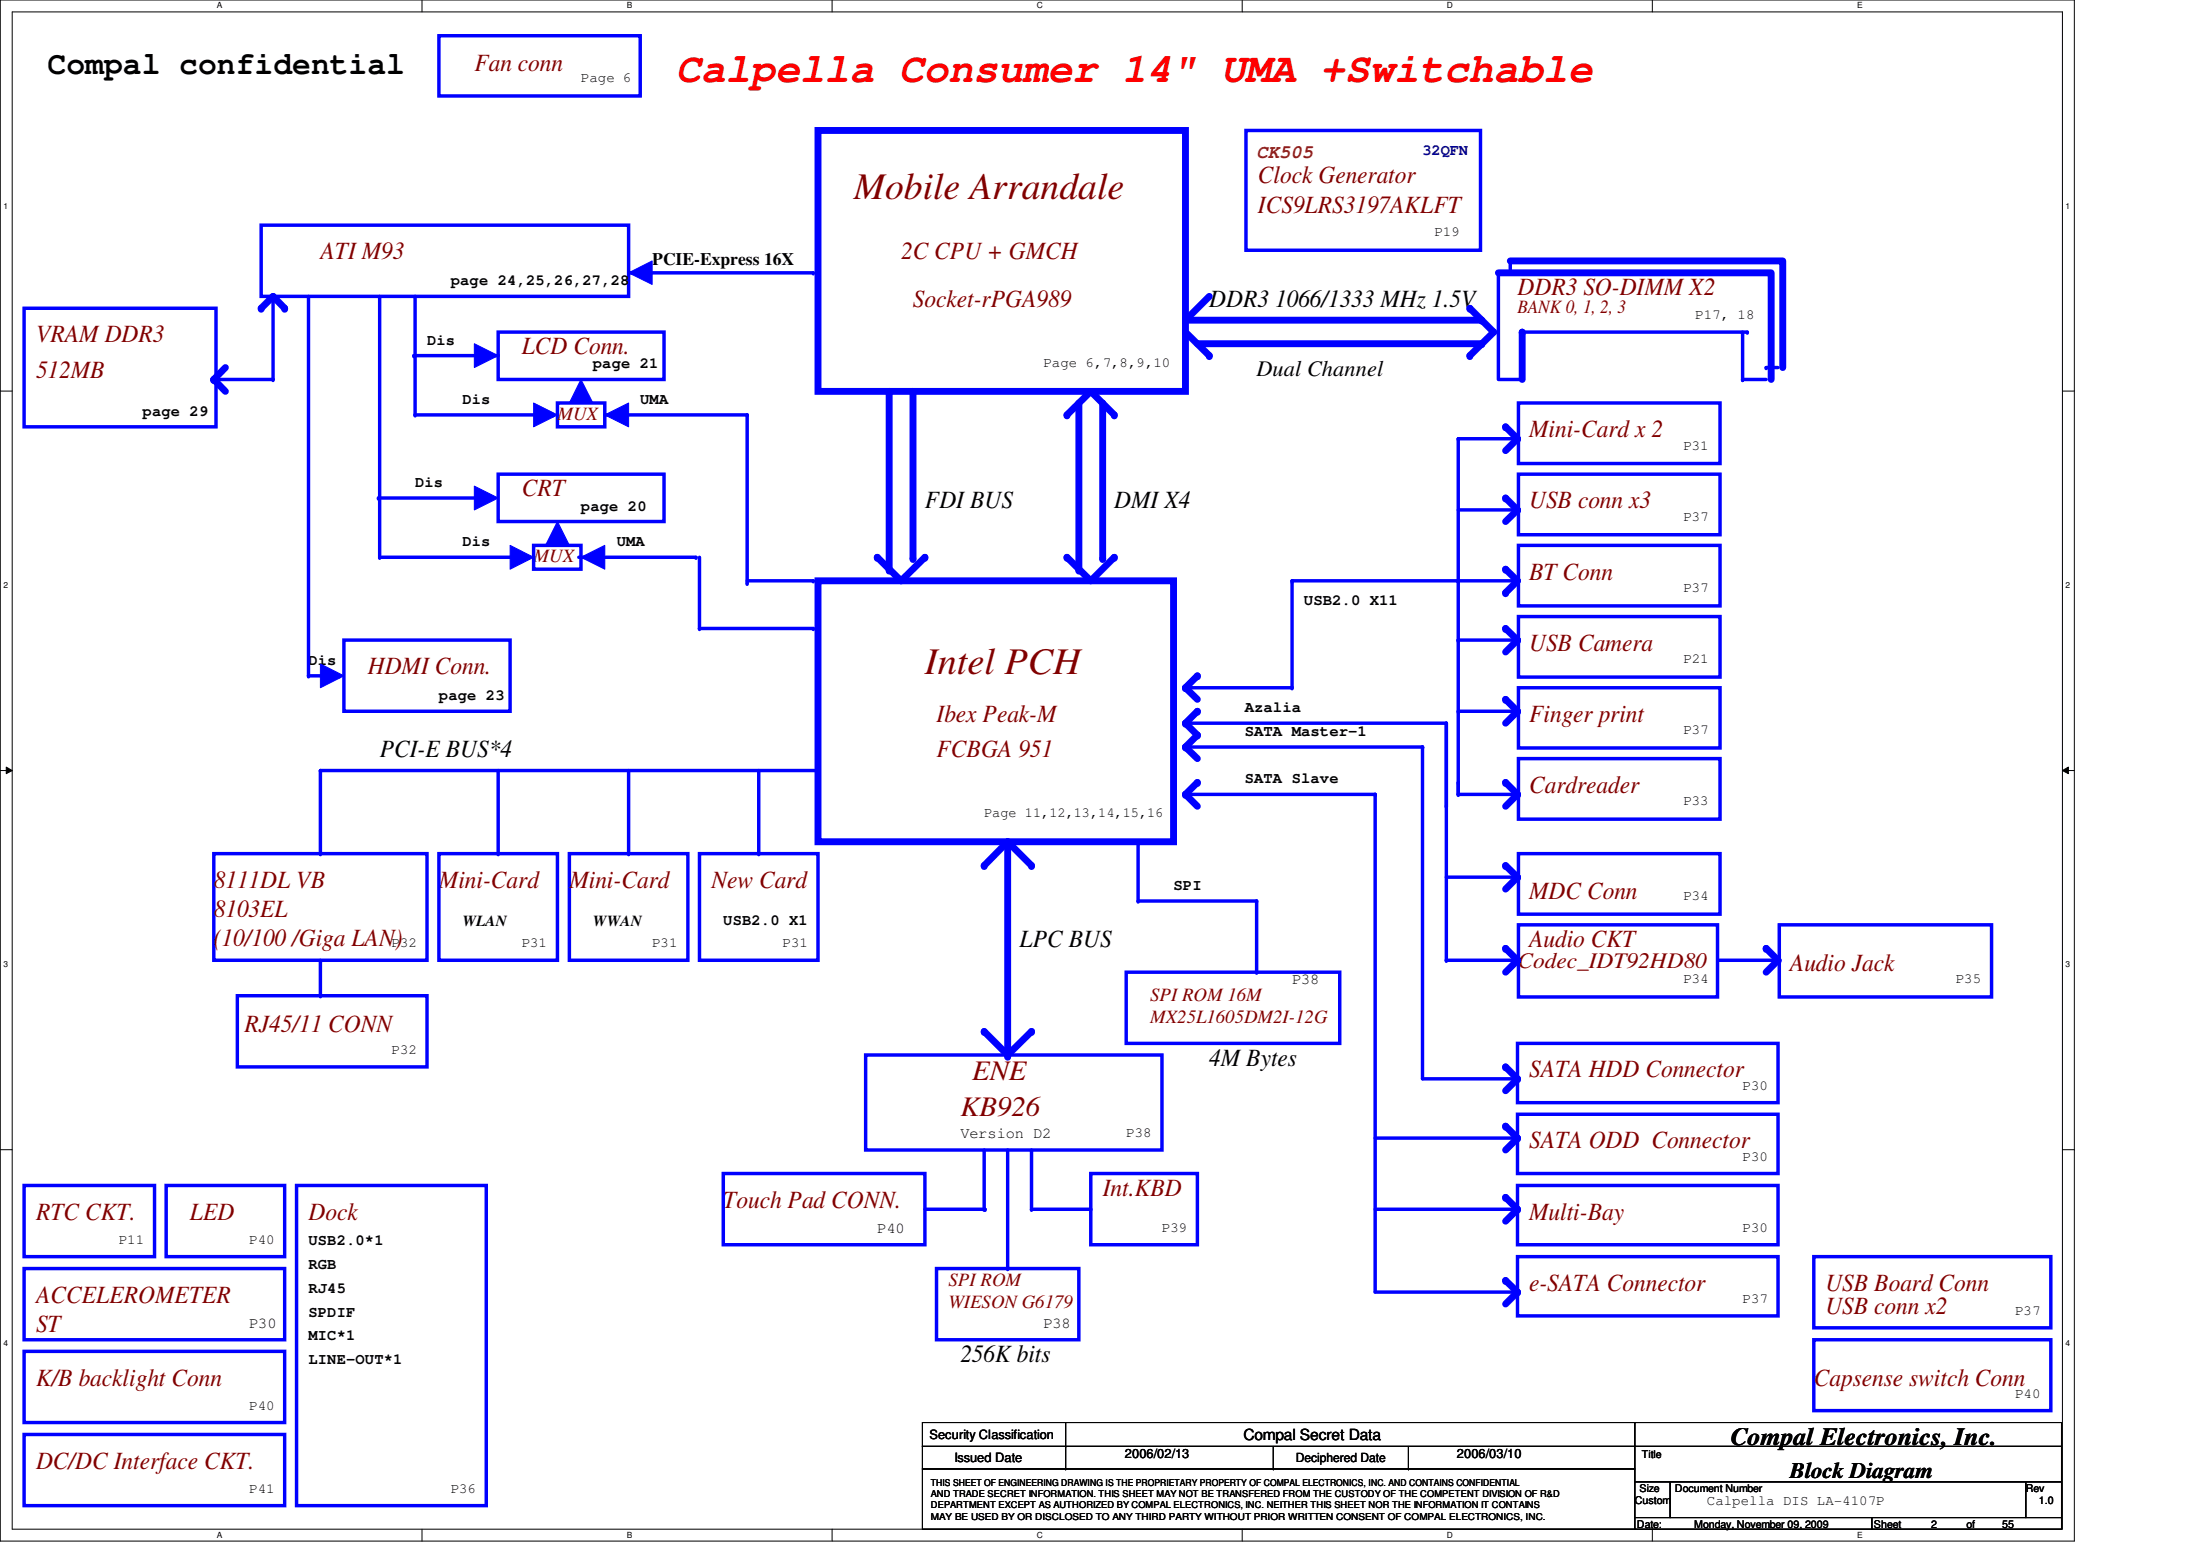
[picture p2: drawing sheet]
<svg xmlns="http://www.w3.org/2000/svg" width="297mm" height="210mm" viewBox="0 0 297 210" stroke-linecap="round" stroke-linejoin="round" font-family="sans-serif">
<path d="M0 0h280.1v208h-280.1zM1.6 1.6h276.9v204.8h-276.9z" fill="none" stroke="#000" stroke-width=".14"/>
<g fill="#fff">
<path d="M29.3 .2h.7v1.2h-.7z"/>
<path d="M29.3 206.6h.7v1.2h-.7z"/>
</g>
<path d="M57 0v1.6M57 206.4v1.6" fill="none" stroke="#000" stroke-width=".14"/>
<g fill="#fff">
<path d="M84.6 .2h.7v1.2h-.7z"/>
<path d="M84.6 206.6h.7v1.2h-.7z"/>
</g>
<path d="M112.3 0v1.6M112.3 206.4v1.6" fill="none" stroke="#000" stroke-width=".14"/>
<g fill="#fff">
<path d="M140 .2h.8v1.2h-.8z"/>
<path d="M140 206.6h.8v1.2h-.8z"/>
</g>
<path d="M167.7 0v1.6M167.7 206.4v1.6" fill="none" stroke="#000" stroke-width=".14"/>
<g fill="#fff">
<path d="M195.4 .2h.7v1.2h-.7z"/>
<path d="M195.4 206.6h.7v1.2h-.7z"/>
</g>
<path d="M223.1 0v1.6M223.1 206.4v1.6" fill="none" stroke="#000" stroke-width=".14"/>
<g fill="#fff">
<path d="M250.7 .2h.8v1.2h-.8z"/>
<path d="M250.7 206.6h.8v1.2h-.8z"/>
<path d="M.5 27.2h.6v1.2h-.6z"/>
<path d="M278.9 27.2h.6v1.2h-.6z"/>
<path d="M.5 78.4h.6v1.1h-.6z"/>
<path d="M278.9 78.4h.6v1.1h-.6z"/>
</g>
<path d="M0 52.8h1.6M278.5 52.8h1.6" fill="none" stroke="#000" stroke-width=".14"/>
<g fill="#fff">
<path d="M.5 129.6h.6v1.2h-.6z"/>
<path d="M278.9 129.6h.6v1.2h-.6z"/>
</g>
<path d="M0 104h1.6M.8 103.5l.8 .5-.8 .4zM278.5 104l.8-.5v.9zM278.5 104h1.6" fill="none" stroke="#000" stroke-width=".14"/>
<path d="M.8 103.5l.8 .5-.8 .4zM278.5 104l.8-.5v.9z" fill="#000"/>
<g fill="#fff">
<path d="M.5 180.8h.6v1.1h-.6z"/>
<path d="M278.9 180.8h.6v1.1h-.6z"/>
</g>
<g fill="none" stroke="#000" stroke-width=".14">
<path d="M0 155.2h1.6M278.5 155.2h1.6M124.5 192h96.2v3.2h-96.2zM124.5 195.2h96.2v3.1h-96.2zM124.5 198.3h96.2v8.1h-96.2zM143.9 195.2h.1M143.9 198.3h.1M143.9 192v6.3M171.9 198.3h.1M171.9 195.2v3.1M190.2 198.3h.1M190.2 195.2v3.1"/>
<path d="M220.7 192h57.6v3.2h-57.6zM220.7 195.2h57.6v4.8h-57.6zM220.7 200h4.8v4.9h-4.8zM220.7 204.9h32v1.5h-32zM225.5 200h48v4.9h-48zM252.7 204.9h25.6v1.5h-25.6zM273.5 200h4.8v4.9h-4.8z"/>
</g>
<path d="M59.3 4.8h27.1v8.2h-27.1z" fill="none" stroke="#00f" stroke-width=".47"/>
<path d="M110.4 17.6h49.7v35.2h-49.7zM160.1 44.8l3.2 3.2M110.4 78.4h48v35.2h-48z" fill="none" stroke="#00f" stroke-width=".93"/>
<circle cx="163.3" cy="48" r=".47" fill="#00f"/>
<path d="M192.1 100.8v44.8" fill="none" stroke="#00f" stroke-width=".47"/>
<circle cx="192.1" cy="100.8" r=".23" fill="#00f"/>
<path d="M132.9 155.2v8M3.3 160h17.6v9.6h-17.6zM3.3 193.6h35.1v9.6h-35.1z" fill="none" stroke="#00f" stroke-width=".47"/>
<circle cx="132.9" cy="163.2" r=".23" fill="#00f"/>
<path d="M116.9 142.4h40v12.8h-40zM124.9 163.2h8.1" fill="none" stroke="#00f" stroke-width=".47"/>
<circle cx="133" cy="163.2" r=".23" fill="#00f"/>
<path d="M139.3 155.2v8" fill="none" stroke="#00f" stroke-width=".47"/>
<circle cx="139.3" cy="163.2" r=".23" fill="#00f"/>
<path d="M192.1 145.6h12.8M22.4 160h16v9.6h-16z" fill="none" stroke="#00f" stroke-width=".47"/>
<circle cx="204.9" cy="145.6" r=".23" fill="#00f"/>
<path d="M139.3 163.2h8" fill="none" stroke="#00f" stroke-width=".47"/>
<circle cx="147.3" cy="163.2" r=".23" fill="#00f"/>
<path d="M196.9 59.2v27.2" fill="none" stroke="#00f" stroke-width=".47"/>
<g fill="#00f">
<circle cx="196.9" cy="59.2" r=".23"/>
<circle cx="196.9" cy="78.4" r=".23"/>
</g>
<path d="M204.9 68.8l-1.6 1.6" fill="none" stroke="#00f" stroke-width=".93"/>
<circle cx="204.9" cy="68.8" r=".47" fill="#00f"/>
<path d="M204.9 78.4l-1.6 1.6" fill="none" stroke="#00f" stroke-width=".93"/>
<circle cx="203.3" cy="80" r=".47" fill="#00f"/>
<path d="M196.9 78.4h8" fill="none" stroke="#00f" stroke-width=".47"/>
<circle cx="196.9" cy="78.4" r=".23" fill="#00f"/>
<path d="M203.3 67.2l1.6 1.6" fill="none" stroke="#00f" stroke-width=".93"/>
<circle cx="203.3" cy="67.2" r=".47" fill="#00f"/>
<path d="M203.3 76.8l1.6 1.6" fill="none" stroke="#00f" stroke-width=".93"/>
<circle cx="203.3" cy="76.8" r=".47" fill="#00f"/>
<path d="M174.5 78.4h22.4" fill="none" stroke="#00f" stroke-width=".47"/>
<circle cx="196.9" cy="78.4" r=".23" fill="#00f"/>
<path d="M205 73.6h27.2v8.2h-27.2zM195.3 97.6v11.2" fill="none" stroke="#00f" stroke-width=".47"/>
<circle cx="195.3" cy="108.8" r=".23" fill="#00f"/>
<path d="M196.9 59.2h8" fill="none" stroke="#00f" stroke-width=".47"/>
<circle cx="204.9" cy="59.2" r=".23" fill="#00f"/>
<path d="M185.7 107.2v67.2" fill="none" stroke="#00f" stroke-width=".47"/>
<circle cx="185.7" cy="107.2" r=".23" fill="#00f"/>
<path d="M174.5 78.4v14.4" fill="none" stroke="#00f" stroke-width=".47"/>
<circle cx="174.5" cy="78.4" r=".23" fill="#00f"/>
<path d="M204.9 86.4l-1.6 1.6" fill="none" stroke="#00f" stroke-width=".93"/>
<circle cx="204.9" cy="86.4" r=".47" fill="#00f"/>
<path d="M196.9 86.4h8" fill="none" stroke="#00f" stroke-width=".47"/>
<circle cx="196.9" cy="86.4" r=".23" fill="#00f"/>
<path d="M203.3 84.8l1.6 1.6" fill="none" stroke="#00f" stroke-width=".93"/>
<circle cx="203.3" cy="84.8" r=".47" fill="#00f"/>
<path d="M204.9 145.6l-1.6 1.6" fill="none" stroke="#00f" stroke-width=".93"/>
<circle cx="204.9" cy="145.6" r=".47" fill="#00f"/>
<path d="M203.3 144l1.6 1.6" fill="none" stroke="#00f" stroke-width=".93"/>
<circle cx="203.3" cy="144" r=".47" fill="#00f"/>
<path d="M204.9 153.6l-1.6 1.6" fill="none" stroke="#00f" stroke-width=".93"/>
<circle cx="204.9" cy="153.6" r=".47" fill="#00f"/>
<path d="M203.3 152l1.6 1.6" fill="none" stroke="#00f" stroke-width=".93"/>
<circle cx="203.3" cy="152" r=".47" fill="#00f"/>
<path d="M195.3 97.6v32M205 83.2h27.2v8.2h-27.2z" fill="none" stroke="#00f" stroke-width=".47"/>
<circle cx="195.3" cy="129.6" r=".23" fill="#00f"/>
<path d="M244.9 180.8h32v9.6h-32z" fill="none" stroke="#00f" stroke-width=".47"/>
<path d="M161.7 46.4h38.4" fill="none" stroke="#00f" stroke-width=".93"/>
<circle cx="200.1" cy="46.4" r=".47" fill="#00f"/>
<path d="M136.1 113.6v29" fill="none" stroke="#00f" stroke-width=".93"/>
<circle cx="136.1" cy="142.6" r=".47" fill="#00f"/>
<path d="M136.1 113.6l3.2 3.2" fill="none" stroke="#00f" stroke-width=".93"/>
<circle cx="139.3" cy="116.8" r=".47" fill="#00f"/>
<path d="M136.1 113.6l-3.2 3.2" fill="none" stroke="#00f" stroke-width=".93"/>
<circle cx="132.9" cy="116.8" r=".47" fill="#00f"/>
<path d="M132.9 139.2l3.2 3.2" fill="none" stroke="#00f" stroke-width=".93"/>
<circle cx="132.9" cy="139.2" r=".47" fill="#00f"/>
<path d="M139.3 139.2l-3.2 3.2" fill="none" stroke="#00f" stroke-width=".93"/>
<circle cx="139.3" cy="139.2" r=".47" fill="#00f"/>
<path d="M204.9 140.8h35.2v8h-35.2z" fill="none" stroke="#00f" stroke-width=".47"/>
<path d="M238.5 128l1.6 1.6" fill="none" stroke="#00f" stroke-width=".93"/>
<circle cx="238.5" cy="128" r=".47" fill="#00f"/>
<path d="M240.1 129.6l-1.6 1.6" fill="none" stroke="#00f" stroke-width=".93"/>
<circle cx="240.1" cy="129.6" r=".47" fill="#00f"/>
<path d="M232.1 129.6h8" fill="none" stroke="#00f" stroke-width=".47"/>
<circle cx="240.1" cy="129.6" r=".23" fill="#00f"/>
<path d="M168.2 17.6h31.7v16.2h-31.7zM205 64h27.2v8.2h-27.2zM205 124.8h26.9v9.8h-26.9zM240.2 124.8h28.7v9.8h-28.7zM97.7 158.4h27.2v9.6h-27.2zM136.1 155.2v16M147.3 158.4h14.4v9.6h-14.4zM204.9 150.4h35.2v8h-35.2zM126.4 171.2h19.3v9.6h-19.3z" fill="none" stroke="#00f" stroke-width=".47"/>
<circle cx="136.1" cy="171.2" r=".23" fill="#00f"/>
<path d="M204.9 129.6l-1.6 1.6" fill="none" stroke="#00f" stroke-width=".93"/>
<circle cx="204.9" cy="129.6" r=".47" fill="#00f"/>
<path d="M203.3 128l1.6 1.6" fill="none" stroke="#00f" stroke-width=".93"/>
<circle cx="203.3" cy="128" r=".47" fill="#00f"/>
<path d="M195.3 129.6h9.6" fill="none" stroke="#00f" stroke-width=".47"/>
<circle cx="204.9" cy="129.6" r=".23" fill="#00f"/>
<path d="M205 92.8h27.2v8.2h-27.2zM244.9 169.6h32v9.6h-32z" fill="none" stroke="#00f" stroke-width=".47"/>
<path d="M204.9 96l-1.6 1.6" fill="none" stroke="#00f" stroke-width=".93"/>
<circle cx="204.9" cy="96" r=".47" fill="#00f"/>
<path d="M203.3 94.4l1.6 1.6" fill="none" stroke="#00f" stroke-width=".93"/>
<circle cx="203.3" cy="94.4" r=".47" fill="#00f"/>
<path d="M196.9 86.4v20.8" fill="none" stroke="#00f" stroke-width=".47"/>
<circle cx="196.9" cy="86.4" r=".23" fill="#00f"/>
<path d="M238.5 49.6h1.6M3.3 171.2h35.1v9.6h-35.1zM3.3 182.4h35.1v9.6h-35.1z" fill="none" stroke="#00f" stroke-width=".47"/>
<circle cx="238.5" cy="49.6" r=".23" fill="#00f"/>
<path d="M202.3 36.8v14.4h3.2M235.3 51.2h3.2" fill="none" stroke="#00f" stroke-width=".47"/>
<path d="M202.3 36.8h36.8v14.4" fill="none" stroke="#00f" stroke-width=".93"/>
<circle cx="235.3" cy="51.2" r=".23" fill="#00f"/>
<path d="M205.5 44.8v6.4" fill="none" stroke="#00f" stroke-width=".93"/>
<circle cx="205.5" cy="44.8" r=".47" fill="#00f"/>
<path d="M201.7 44.8l-3.2 3.2" fill="none" stroke="#00f" stroke-width=".93"/>
<circle cx="198.5" cy="48" r=".47" fill="#00f"/>
<path d="M198.5 41.6l3.2 3.2" fill="none" stroke="#00f" stroke-width=".93"/>
<circle cx="198.5" cy="41.6" r=".47" fill="#00f"/>
<path d="M203.9 35.2v1.6" fill="none" stroke="#00f" stroke-width=".47"/>
<circle cx="203.9" cy="36.8" r=".23" fill="#00f"/>
<path d="M235.3 44.8v6.4" fill="none" stroke="#00f" stroke-width=".47"/>
<circle cx="235.3" cy="51.2" r=".23" fill="#00f"/>
<path d="M203.9 35.2h36.8v14.4" fill="none" stroke="#00f" stroke-width=".93"/>
<path d="M205.5 44.8h30.4" fill="none" stroke="#00f" stroke-width=".47"/>
<circle cx="235.9" cy="44.8" r=".23" fill="#00f"/>
<path d="M160.1 107.2h25.6" fill="none" stroke="#00f" stroke-width=".47"/>
<circle cx="185.7" cy="107.2" r=".23" fill="#00f"/>
<path d="M160.1 97.6h35.2" fill="none" stroke="#00f" stroke-width=".47"/>
<circle cx="195.3" cy="97.6" r=".23" fill="#00f"/>
<path d="M161.7 99.2l-1.6 1.6" fill="none" stroke="#00f" stroke-width=".93"/>
<circle cx="161.7" cy="99.2" r=".47" fill="#00f"/>
<path d="M160.1 100.8l1.6 1.6" fill="none" stroke="#00f" stroke-width=".93"/>
<circle cx="160.1" cy="100.8" r=".47" fill="#00f"/>
<path d="M160.1 97.6l1.6 1.6" fill="none" stroke="#00f" stroke-width=".93"/>
<circle cx="160.1" cy="97.6" r=".47" fill="#00f"/>
<path d="M160.1 100.8h32" fill="none" stroke="#00f" stroke-width=".47"/>
<circle cx="192.1" cy="100.8" r=".23" fill="#00f"/>
<path d="M160.1 92.8l1.6 1.6" fill="none" stroke="#00f" stroke-width=".93"/>
<circle cx="160.1" cy="92.8" r=".47" fill="#00f"/>
<path d="M161.7 105.6l-1.6 1.6" fill="none" stroke="#00f" stroke-width=".93"/>
<circle cx="161.7" cy="105.6" r=".47" fill="#00f"/>
<path d="M161.7 96l-1.6 1.6" fill="none" stroke="#00f" stroke-width=".93"/>
<circle cx="161.7" cy="96" r=".47" fill="#00f"/>
<path d="M161.7 91.2l-1.6 1.6" fill="none" stroke="#00f" stroke-width=".93"/>
<circle cx="161.7" cy="91.2" r=".47" fill="#00f"/>
<path d="M160.1 92.8h14.4" fill="none" stroke="#00f" stroke-width=".47"/>
<circle cx="174.5" cy="92.8" r=".23" fill="#00f"/>
<path d="M28.9 115.2h28.8v14.4h-28.8zM59.3 115.2h16v14.4h-16zM94.4 115.2h16v14.4h-16zM102.4 104v11.2M32 134.4h25.7v9.6h-25.7z" fill="none" stroke="#00f" stroke-width=".47"/>
<circle cx="102.4" cy="115.2" r=".23" fill="#00f"/>
<path d="M67.3 104v11.2M76.9 115.2h16v14.4h-16z" fill="none" stroke="#00f" stroke-width=".47"/>
<circle cx="67.3" cy="115.2" r=".23" fill="#00f"/>
<path d="M43.3 104v11.2" fill="none" stroke="#00f" stroke-width=".47"/>
<circle cx="43.3" cy="115.2" r=".23" fill="#00f"/>
<path d="M43.3 129.6v4.8" fill="none" stroke="#00f" stroke-width=".47"/>
<circle cx="43.3" cy="134.4" r=".23" fill="#00f"/>
<path d="M84.9 104v11.2" fill="none" stroke="#00f" stroke-width=".47"/>
<circle cx="84.9" cy="115.2" r=".23" fill="#00f"/>
<path d="M43.3 104h67.1" fill="none" stroke="#00f" stroke-width=".47"/>
<circle cx="43.3" cy="104" r=".23" fill="#00f"/>
<path d="M147.3 52.8l3.1 3.2" fill="none" stroke="#00f" stroke-width=".93"/>
<circle cx="150.4" cy="56" r=".47" fill="#00f"/>
<path d="M147.3 52.8l-3.2 3.2" fill="none" stroke="#00f" stroke-width=".93"/>
<circle cx="144.1" cy="56" r=".47" fill="#00f"/>
<path d="M144.1 75.2l3.2 3.2" fill="none" stroke="#00f" stroke-width=".93"/>
<circle cx="144.1" cy="75.2" r=".47" fill="#00f"/>
<path d="M148.9 54.4v21" fill="none" stroke="#00f" stroke-width=".93"/>
<circle cx="148.9" cy="75.4" r=".47" fill="#00f"/>
<path d="M145.7 54.4v22.6" fill="none" stroke="#00f" stroke-width=".93"/>
<circle cx="145.7" cy="77" r=".47" fill="#00f"/>
<path d="M152.1 131.2h28.8v9.6h-28.8zM169.7 121.6v9.6" fill="none" stroke="#00f" stroke-width=".47"/>
<circle cx="169.7" cy="131.2" r=".23" fill="#00f"/>
<path d="M153.7 113.6v8" fill="none" stroke="#00f" stroke-width=".47"/>
<circle cx="153.7" cy="121.6" r=".23" fill="#00f"/>
<path d="M153.7 121.6h16" fill="none" stroke="#00f" stroke-width=".47"/>
<circle cx="169.7" cy="121.6" r=".23" fill="#00f"/>
<path d="M30.4 49.6l-1.5 1.6" fill="none" stroke="#00f" stroke-width=".93"/>
<circle cx="28.9" cy="51.2" r=".47" fill="#00f"/>
<path d="M28.9 51.2l1.5 1.6" fill="none" stroke="#00f" stroke-width=".93"/>
<circle cx="28.9" cy="51.2" r=".47" fill="#00f"/>
<path d="M29 51.2h7.9" fill="none" stroke="#00f" stroke-width=".47"/>
<circle cx="29" cy="51.2" r=".23" fill="#00f"/>
<path d="M36.9 40v11.2" fill="none" stroke="#00f" stroke-width=".47"/>
<circle cx="36.9" cy="51.2" r=".23" fill="#00f"/>
<path d="M36.9 40l1.5 1.6" fill="none" stroke="#00f" stroke-width=".93"/>
<circle cx="38.4" cy="41.6" r=".47" fill="#00f"/>
<path d="M36.9 40l-1.6 1.6" fill="none" stroke="#00f" stroke-width=".93"/>
<circle cx="35.3" cy="41.6" r=".47" fill="#00f"/>
<path d="M43.3 89.6l3.1 1.6-3.1 1.6z" fill-rule="evenodd" fill="#00f"/>
<path d="M43.3 89.6l3.1 1.6-3.1 1.6z" fill="none" stroke="#00f" stroke-width=".14"/>
<path d="M56 56h18.6" fill="none" stroke="#00f" stroke-width=".47"/>
<circle cx="74.6" cy="56" r=".23" fill="#00f"/>
<path d="M75.3 54.4h6.4v3.2h-6.4z" fill="none" stroke="#00f" stroke-width=".47"/>
<path d="M78.4 51.2l1.6 3.2h-3.1z" fill-rule="evenodd" fill="#00f"/>
<path d="M78.4 51.2l1.6 3.2h-3.1z" fill="none" stroke="#00f" stroke-width=".14"/>
<path d="M81.7 56h19.2" fill="none" stroke="#00f" stroke-width=".47"/>
<circle cx="100.9" cy="56" r=".23" fill="#00f"/>
<path d="M81.7 56l3.2-1.6v3.2z" fill-rule="evenodd" fill="#00f"/>
<path d="M81.7 56l3.2-1.6v3.2z" fill="none" stroke="#00f" stroke-width=".14"/>
<path d="M72 54.4l3.3 1.6-3.3 1.6z" fill-rule="evenodd" fill="#00f"/>
<path d="M72 54.4l3.3 1.6-3.3 1.6z" fill="none" stroke="#00f" stroke-width=".14"/>
<path d="M67.3 44.8h22.4v6.4h-22.4zM46.4 86.4h22.5v9.6h-22.5zM94.4 84.8h15.4" fill="none" stroke="#00f" stroke-width=".47"/>
<circle cx="109.8" cy="84.8" r=".23" fill="#00f"/>
<path d="M35.3 30.4h49.6v9.6h-49.6z" fill="none" stroke="#00f" stroke-width=".47"/>
<path d="M84.9 36.8l3.1-1.6v3.2z" fill-rule="evenodd" fill="#00f"/>
<path d="M84.9 36.8l3.1-1.6v3.2z" fill="none" stroke="#00f" stroke-width=".14"/>
<path d="M84.9 36.8h24.9" fill="none" stroke="#00f" stroke-width=".47"/>
<circle cx="109.8" cy="36.8" r=".23" fill="#00f"/>
<path d="M100.9 56v22.7" fill="none" stroke="#00f" stroke-width=".47"/>
<circle cx="100.9" cy="78.7" r=".23" fill="#00f"/>
<path d="M100.9 78.4h8.9" fill="none" stroke="#00f" stroke-width=".47"/>
<circle cx="109.8" cy="78.4" r=".23" fill="#00f"/>
<path d="M41.7 91.2h4.1" fill="none" stroke="#00f" stroke-width=".47"/>
<circle cx="45.8" cy="91.2" r=".23" fill="#00f"/>
<path d="M41.7 40v51.2" fill="none" stroke="#00f" stroke-width=".47"/>
<circle cx="41.7" cy="91.2" r=".23" fill="#00f"/>
<path d="M51.3 40v35.2" fill="none" stroke="#00f" stroke-width=".47"/>
<circle cx="51.3" cy="75.2" r=".23" fill="#00f"/>
<path d="M56 40v16" fill="none" stroke="#00f" stroke-width=".47"/>
<circle cx="56" cy="56" r=".23" fill="#00f"/>
<path d="M3.3 41.6h25.9v16h-25.9zM51.3 75.2h20.1" fill="none" stroke="#00f" stroke-width=".47"/>
<circle cx="71.4" cy="75.2" r=".23" fill="#00f"/>
<path d="M78.4 75.2l3.3-1.6v3.2z" fill-rule="evenodd" fill="#00f"/>
<path d="M78.4 75.2l3.3-1.6v3.2z" fill="none" stroke="#00f" stroke-width=".14"/>
<path d="M78.1 75.2h15.9" fill="none" stroke="#00f" stroke-width=".47"/>
<circle cx="94" cy="75.2" r=".23" fill="#00f"/>
<path d="M68.9 73.6l3.1 1.6-3.1 1.6z" fill-rule="evenodd" fill="#00f"/>
<path d="M68.9 73.6l3.1 1.6-3.1 1.6z" fill="none" stroke="#00f" stroke-width=".14"/>
<path d="M75.3 70.4l1.6 3.2h-3.2z" fill-rule="evenodd" fill="#00f"/>
<path d="M75.3 70.4l1.6 3.2h-3.2z" fill="none" stroke="#00f" stroke-width=".14"/>
<path d="M67.3 64h22.4v6.4h-22.4zM72 73.6h6.4v3.2h-6.4z" fill="none" stroke="#00f" stroke-width=".47"/>
<path d="M160.1 107.2l1.6 1.6" fill="none" stroke="#00f" stroke-width=".93"/>
<circle cx="160.1" cy="107.2" r=".47" fill="#00f"/>
<path d="M150.4 75.2l-3.1 3.2" fill="none" stroke="#00f" stroke-width=".93"/>
<circle cx="150.4" cy="75.2" r=".47" fill="#00f"/>
<path d="M160.1 43.2h40" fill="none" stroke="#00f" stroke-width=".93"/>
<circle cx="200.1" cy="43.2" r=".47" fill="#00f"/>
<path d="M163.3 40l-3.2 3.2" fill="none" stroke="#00f" stroke-width=".93"/>
<circle cx="160.1" cy="43.2" r=".47" fill="#00f"/>
<path d="M196.9 105.6v1.6" fill="none" stroke="#00f" stroke-width=".47"/>
<circle cx="196.9" cy="105.6" r=".23" fill="#00f"/>
<path d="M204.9 169.6h35.2v8h-35.2z" fill="none" stroke="#00f" stroke-width=".47"/>
<path d="M204.9 163.2l-1.6 1.6" fill="none" stroke="#00f" stroke-width=".93"/>
<circle cx="204.9" cy="163.2" r=".47" fill="#00f"/>
<path d="M203.3 161.6l1.6 1.6" fill="none" stroke="#00f" stroke-width=".93"/>
<circle cx="203.3" cy="161.6" r=".47" fill="#00f"/>
<path d="M185.7 153.6h19.2" fill="none" stroke="#00f" stroke-width=".47"/>
<circle cx="204.9" cy="153.6" r=".23" fill="#00f"/>
<path d="M196.9 107.2h8M205 102.4h27.2v8.2h-27.2z" fill="none" stroke="#00f" stroke-width=".47"/>
<circle cx="196.9" cy="107.2" r=".23" fill="#00f"/>
<path d="M204.9 107.2l-1.6 1.6" fill="none" stroke="#00f" stroke-width=".93"/>
<circle cx="204.9" cy="107.2" r=".47" fill="#00f"/>
<path d="M203.3 105.6l1.6 1.6" fill="none" stroke="#00f" stroke-width=".93"/>
<circle cx="203.3" cy="105.6" r=".47" fill="#00f"/>
<path d="M196.9 96h8" fill="none" stroke="#00f" stroke-width=".47"/>
<circle cx="196.9" cy="96" r=".23" fill="#00f"/>
<path d="M185.7 163.2h19.2M204.9 160h35.2v8h-35.2z" fill="none" stroke="#00f" stroke-width=".47"/>
<circle cx="204.9" cy="163.2" r=".23" fill="#00f"/>
<path d="M40 160h25.7v43.2h-25.7z" fill="none" stroke="#00f" stroke-width=".47"/>
<path d="M124.9 75.2l-3.2 3.2" fill="none" stroke="#00f" stroke-width=".93"/>
<circle cx="124.9" cy="75.2" r=".47" fill="#00f"/>
<path d="M123.3 52.8v22.6" fill="none" stroke="#00f" stroke-width=".93"/>
<circle cx="123.3" cy="75.4" r=".47" fill="#00f"/>
<path d="M118.4 75.2l3.3 3.2" fill="none" stroke="#00f" stroke-width=".93"/>
<circle cx="118.4" cy="75.2" r=".47" fill="#00f"/>
<path d="M120.1 52.8v24.2" fill="none" stroke="#00f" stroke-width=".93"/>
<circle cx="120.1" cy="77" r=".47" fill="#00f"/>
<path d="M195.3 118.4h9.6" fill="none" stroke="#00f" stroke-width=".47"/>
<circle cx="204.9" cy="118.4" r=".23" fill="#00f"/>
<path d="M55.9 48h11.4M205 115.2h27.2v8.2h-27.2z" fill="none" stroke="#00f" stroke-width=".47"/>
<circle cx="55.9" cy="48" r=".23" fill="#00f"/>
<path d="M64 46.4l3.3 1.6-3.3 1.6z" fill-rule="evenodd" fill="#00f"/>
<path d="M64 46.4l3.3 1.6-3.3 1.6z" fill="none" stroke="#00f" stroke-width=".14"/>
<path d="M94.4 75.2v9.6" fill="none" stroke="#00f" stroke-width=".47"/>
<circle cx="94.4" cy="84.8" r=".23" fill="#00f"/>
<path d="M64 65.6l3.3 1.6-3.3 1.6z" fill-rule="evenodd" fill="#00f"/>
<path d="M64 65.6l3.3 1.6-3.3 1.6z" fill="none" stroke="#00f" stroke-width=".14"/>
<path d="M51.1 67.2h12.9" fill="none" stroke="#00f" stroke-width=".47"/>
<circle cx="51.1" cy="67.2" r=".23" fill="#00f"/>
<path d="M205 54.4h27.2v8.2h-27.2zM196.9 68.8h8" fill="none" stroke="#00f" stroke-width=".47"/>
<circle cx="204.9" cy="68.8" r=".23" fill="#00f"/>
<path d="M204.9 59.2l-1.6 1.6" fill="none" stroke="#00f" stroke-width=".93"/>
<circle cx="204.9" cy="59.2" r=".47" fill="#00f"/>
<path d="M203.3 57.6l1.6 1.6" fill="none" stroke="#00f" stroke-width=".93"/>
<circle cx="203.3" cy="57.6" r=".47" fill="#00f"/>
<path d="M204.9 174.4l-1.6 1.6" fill="none" stroke="#00f" stroke-width=".93"/>
<circle cx="204.9" cy="174.4" r=".47" fill="#00f"/>
<path d="M203.3 172.8l1.6 1.6" fill="none" stroke="#00f" stroke-width=".93"/>
<circle cx="203.3" cy="172.8" r=".47" fill="#00f"/>
<path d="M185.7 174.4h19.2" fill="none" stroke="#00f" stroke-width=".47"/>
<circle cx="204.9" cy="174.4" r=".23" fill="#00f"/>
<path d="M204.9 118.4l-1.6 1.6" fill="none" stroke="#00f" stroke-width=".93"/>
<circle cx="204.9" cy="118.4" r=".47" fill="#00f"/>
<path d="M203.3 116.8l1.6 1.6" fill="none" stroke="#00f" stroke-width=".93"/>
<circle cx="203.3" cy="116.8" r=".47" fill="#00f"/>
<text font-size="5.6" fill="#f00" x="91.3" y="11.1">Calpella Consumer 14&quot; UMA +Switchable</text>
<g font-size="5.1" fill="#800000">
<text x="115.3" y="26.9">Mobile Arrandale</text>
<text x="124.9" y="90.9">Intel PCH</text>
</g>
<text font-size="4.3" x="6.4" y="10">Compal confidential</text>
<g font-size="3.8" fill="#800000">
<text x="131.3" y="145.8">ENE</text>
<text x="129.7" y="150.7">KB926</text>
</g>
<g font-size="3.3" fill="#800000">
<text x="64" y="9.6">Fan conn</text>
<text x="169.8" y="24.8">Clock Generator</text>
<text x="169.8" y="28.7">ICS9LRS3197AKLFT</text>
<text x="43.3" y="35">ATI M93</text>
<text x="121.7" y="35">2C CPU + GMCH</text>
<text x="123.3" y="41.4">Socket-rPGA989</text>
<text x="204.9" y="39.8">DDR3 SO-DIMM X2</text>
<text x="4.9" y="46.2">VRAM DDR3</text>
<text x="70.4" y="47.8">LCD Conn.</text>
<text x="4.9" y="51">512MB</text>
<text x="206.5" y="59">Mini-Card x 2</text>
<text x="70.4" y="67">CRT</text>
<text x="206.5" y="68.6">USB conn x3</text>
<text x="206.5" y="78.2">BT Conn</text>
<text x="206.5" y="87.8">USB Camera</text>
<text x="49.7" y="91">HDMI Conn.</text>
<text x="126.4" y="97.4">Ibex Peak-M</text>
<text x="206.5" y="97.4">Finger print</text>
<text x="126.4" y="102.2">FCBGA 951</text>
<text x="206.5" y="107">Cardreader</text>
<text x="28.9" y="119.8">8111DL VB</text>
<text x="59.3" y="119.8">Mini-Card</text>
<text x="76.9" y="119.8">Mini-Card</text>
<text x="96.1" y="119.8">New Card</text>
<text x="28.9" y="123.8">8103EL</text>
<text x="206.5" y="121.4">MDC Conn</text>
<text x="28.9" y="127.7">(10/100 /Giga LAN)</text>
<text x="206.5" y="127.8">Audio CKT</text>
<text x="241.7" y="131">Audio Jack</text>
<text x="33" y="139.4">RJ45/11 CONN</text>
<text x="206.5" y="145.4">SATA HDD Connector</text>
<text x="206.5" y="155">SATA ODD Connector</text>
<text x="148.9" y="161.4">Int.KBD</text>
<text x="4.9" y="164.6">RTC CKT.</text>
<text x="25.7" y="164.6">LED</text>
<text x="41.7" y="164.6">Dock</text>
<text x="97.7" y="163">Touch Pad CONN.</text>
<text x="206.5" y="164.6">Multi-Bay</text>
<text x="4.9" y="175.9">ACCELEROMETER</text>
<text x="4.9" y="179.8">ST</text>
<text x="206.5" y="174.2">e-SATA Connector</text>
<text x="246.5" y="174.2">USB Board Conn</text>
<text x="246.5" y="177.4">USB conn x2</text>
<text x="4.9" y="187">K/B backlight Conn</text>
<text x="244.9" y="187">Capsense switch Conn</text>
<text x="4.9" y="198.2">DC/DC Interface CKT.</text>
</g>
<g font-size="3.3">
<text x="163.3" y="41.4">DDR3 1066/1333 MHz 1.5V</text>
<text x="124.9" y="68.6">FDI BUS</text>
<text x="150.4" y="68.6">DMI X4</text>
<text x="51.3" y="102.2">PCI-E BUS*4</text>
<text x="137.7" y="127.8">LPC BUS</text>
<text x="163.3" y="143.8">4M Bytes</text>
<text x="129.7" y="183.9">256K bits</text>
<text x="233.7" y="195.1">Compal Electronics, Inc.</text>
</g>
<g font-size="3">
<text x="169.7" y="50.7">Dual Channel</text>
<text x="241.7" y="199.6">Block Diagram</text>
</g>
<text font-size="3" fill="#800000" x="204.9" y="130.7">Codec_IDT92HD80</text>
<text font-size="2.5" fill="#804000" x="169.7" y="21.3">CK505</text>
<g font-size="2.5" fill="#800000">
<text x="204.9" y="42.3">BANK 0, 1, 2, 3</text>
<text x="75.3" y="56.7">MUX</text>
<text x="72" y="75.9">MUX</text>
<text x="155.3" y="135.1">SPI ROM 16M</text>
<text x="155.3" y="138.1">MX25L1605DM2I-12G</text>
<text x="128.1" y="173.5">SPI ROM</text>
<text x="128.1" y="176.5">WIESON G6179</text>
</g>
<text font-size="2.4" x="88" y="35.8">PCIE-Express 16X</text>
<text font-size="2.1" fill="#000080" x="192.1" y="20.9">32QFN</text>
<g font-size="2.1">
<text x="60.9" y="38.5">page 24,25,26,27,28</text>
<text x="57.7" y="46.5">Dis</text>
<text x="80" y="49.7">page 21</text>
<text x="19.3" y="56.1">page 29</text>
<text x="62.4" y="54.5">Dis</text>
<text x="86.4" y="54.5">UMA</text>
<text x="56" y="65.7">Dis</text>
<text x="78.4" y="68.9">page 20</text>
<text x="62.4" y="73.7">Dis</text>
<text x="83.3" y="73.7">UMA</text>
<text x="176.1" y="81.7">USB2.0 X11</text>
<text x="41.7" y="89.7">Dis</text>
<text x="59.3" y="94.5">page 23</text>
<text x="168.1" y="99.3">SATA Master-1</text>
<text x="168.1" y="96.1">Azalia</text>
<text x="168.1" y="105.7">SATA Slave</text>
<text x="62.4" y="125.1">WLAN</text>
<text x="80" y="125.1">WWAN</text>
<text x="97.7" y="124.9">USB2.0 X1</text>
<text x="158.5" y="120.1">SPI</text>
<text x="174.5" y="132.8">P38</text>
<text x="129.7" y="153.6">Version D2</text>
<text x="118.4" y="166.5">P40</text>
<text x="41.7" y="168.1">USB2.0*1</text>
<text x="41.7" y="171.3">RGB</text>
<text x="33.7" y="179.2">P30</text>
<text x="41.7" y="174.5">RJ45</text>
<text x="41.7" y="177.7">SPDIF</text>
<text x="140.9" y="179.2">P38</text>
<text x="41.7" y="180.9">MIC*1</text>
<text x="41.7" y="184.1">LINE-OUT*1</text>
<text x="167.9" y="194.4">Compal Secret Data</text>
</g>
<g font-size="1.9">
<text x="78.4" y="11.1">Page 6</text>
<text x="193.7" y="31.9">P19</text>
<text x="228.9" y="43.1">P17, 18</text>
<text x="140.9" y="49.5">Page 6,7,8,9,10</text>
<text x="227.3" y="60.7">P31</text>
<text x="227.3" y="70.3">P37</text>
<text x="227.3" y="79.9">P37</text>
<text x="227.3" y="89.5">P21</text>
<text x="227.3" y="99.1">P37</text>
<text x="132.9" y="110.3">Page 11,12,13,14,15,16</text>
<text x="227.3" y="108.7">P33</text>
<text x="227.3" y="121.5">P34</text>
<text x="52.9" y="127.9">P32</text>
<text x="70.4" y="127.9">P31</text>
<text x="88" y="127.9">P31</text>
<text x="105.7" y="127.9">P31</text>
<text x="227.3" y="132.7">P34</text>
<text x="264.1" y="132.7">P35</text>
<text x="52.9" y="142.3">P32</text>
<text x="235.3" y="147.1">P30</text>
<text x="152.1" y="153.5">P38</text>
<text x="235.3" y="156.7">P30</text>
<text x="16" y="167.9">P11</text>
<text x="33.7" y="167.9">P40</text>
<text x="156.9" y="166.3">P39</text>
<text x="235.3" y="166.3">P30</text>
<text x="235.3" y="175.9">P37</text>
<text x="272.1" y="177.5">P37</text>
<text x="33.7" y="190.3">P40</text>
<text x="272.1" y="188.7">P40</text>
<text x="33.7" y="201.5">P41</text>
<text x="60.9" y="201.5">P36</text>
<text x="230.5" y="203.1">Calpella DIS LA-4107P</text>
</g>
<g font-size="1.7">
<text x="125.5" y="194.3">Security Classification</text>
<text x="128.9" y="197.3">Issued Date</text>
<text x="151.9" y="196.8">2006/02/13</text>
<text x="175" y="197.4">Deciphered Date</text>
<text x="196.7" y="196.8">2006/03/10</text>
</g>
<g font-size="1.4">
<text x="221.7" y="196.8">Title</text>
<text x="220.7" y="203">Custom</text>
<text x="221.4" y="201.4">Size</text>
<text x="226.1" y="201.4">Document Number</text>
<text x="273.5" y="201.4">Rev</text>
<text x="275.3" y="203">1.0</text>
<text x="221" y="206.2">Date:</text>
<text x="228.7" y="206.2">Monday, November 09, 2009</text>
<text x="253" y="206.2">Sheet</text>
<text x="260.7" y="206.2">2</text>
<text x="265.5" y="206.2">of</text>
<text x="270.3" y="206.2">55</text>
</g>
<g font-size="1.3">
<text x="125.7" y="203.6">DEPARTMENT EXCEPT AS AUTHORIZED BY COMPAL ELECTRONICS, INC. NEITHER THIS SHEET NOR THE INFORMATION IT CONTAINS</text>
<text x="125.7" y="200.6">THIS SHEET OF ENGINEERING DRAWING IS THE PROPRIETARY PROPERTY OF COMPAL ELECTRONICS, INC. AND CONTAINS CONFIDENTIAL</text>
<text x="125.7" y="202.1">AND TRADE SECRET INFORMATION. THIS SHEET MAY NOT BE TRANSFERED FROM THE CUSTODY OF THE COMPETENT DIVISION OF R&amp;D</text>
<text x="125.7" y="205.1">MAY BE USED BY OR DISCLOSED TO ANY THIRD PARTY WITHOUT PRIOR WRITTEN CONSENT OF COMPAL ELECTRONICS, INC.</text>
</g>
<g font-size="1.1">
<text x="29.3" y="1.1">A</text>
<text x="84.6" y="1.1">B</text>
<text x="140" y="1.1">C</text>
<text x="195.4" y="1.1">D</text>
<text x="250.7" y="1.1">E</text>
<text x=".5" y="28.2">1</text>
<text x="278.9" y="28.2">1</text>
<text x=".5" y="79.3">2</text>
<text x="278.9" y="79.3">2</text>
<text x=".5" y="130.6">3</text>
<text x="278.9" y="130.6">3</text>
<text x=".5" y="181.7">4</text>
<text x="278.9" y="181.7">4</text>
<text x="29.3" y="207.6">A</text>
<text x="84.6" y="207.6">B</text>
<text x="140" y="207.6">C</text>
<text x="195.4" y="207.6">D</text>
<text x="250.7" y="207.6">E</text>
</g>
</svg>
